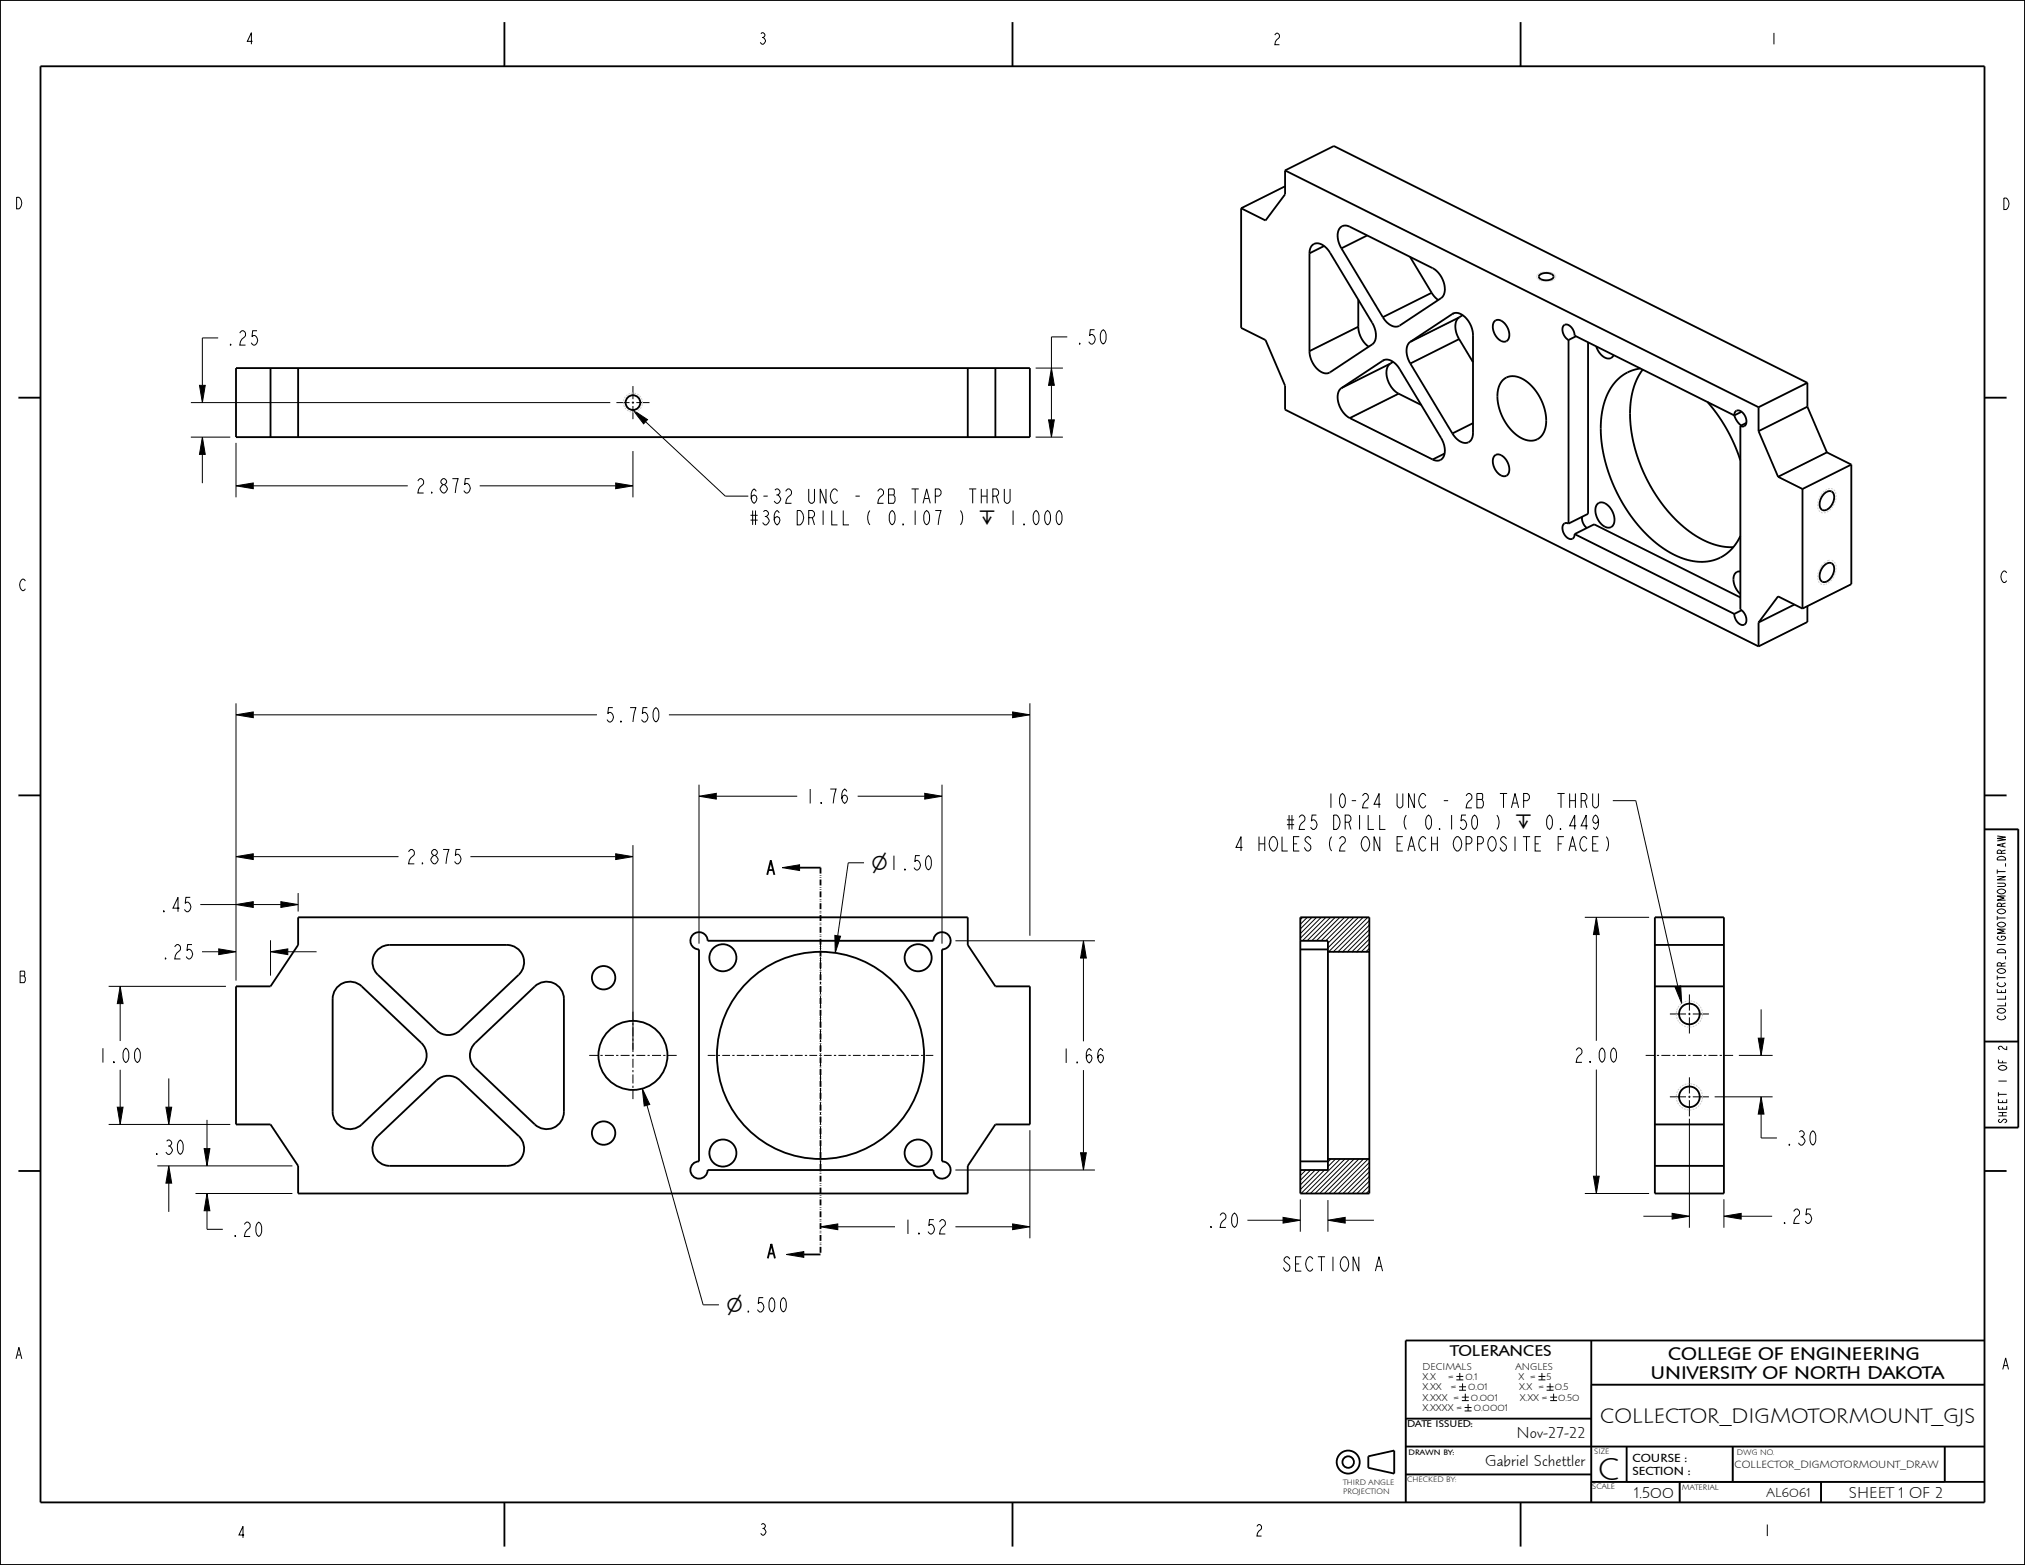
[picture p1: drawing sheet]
<svg xmlns="http://www.w3.org/2000/svg" width="559mm" height="432mm" viewBox="0 0 559 432" stroke-linecap="round" stroke-linejoin="round" font-family="sans-serif">
<g fill="none" stroke="#000" stroke-width=".28">
<path d="M60.2 93.2h-4.4v13.1M294.5 93h-4.4v8.6M52.7 111.1h115.7M55 106.3h1.6l-.8 4.8zM174.7 113.1l4 2.7-1.1 1.1zM178.1 116.4l22 20.5h6.4M285.8 101.6h7.5M289.4 115.8h1.5l-.8 4.8zM290.1 101.6l.8 4.7h-1.5zM290.1 106.3v9.5M52.7 120.6h10.8M55.8 120.6l.8 4.8h-1.6z"/>
<path d="M55.8 125.4v7.9M65.1 134l4.8-.7v1.5zM65.1 122.2v15M69.9 134h42.6M132.4 134h37.5M169.9 133.3l4.8 .7-4.8 .8zM174.7 124.4v12.8M285.8 120.6h7.5M65.1 197.2l4.8-.8v1.6zM65.1 194.1v76.5M69.9 197.2h94.8M184.6 197.2h94.8"/>
<path d="M279.4 196.4l4.8 .8-4.8 .8zM284.2 194.1v64.1M192.9 219.7l4.8-.8v1.6zM192.9 216.5v43.9M197.7 219.7h22.3M236.7 219.7h18.5M255.2 218.9l4.7 .8-4.7 .8zM259.9 216.5v43.9M65.1 236.4l4.8-.8v1.6zM69.9 236.4h40.1M129.8 236.4h40.1M169.9 235.6l4.8 .8-4.8 .8z"/>
<path d="M174.7 233.2v56.4M215.9 239.4l4.7-.8v1.6zM238.4 238.1h-4.3l-2.9 20.1M342.9 233.8h-1.8l1.4-3v4M445.1 220.9h6.3l11.6 51.3M547.6 228.8h9.3v58.6h-9.3zM55.3 249.6h9.8M65.1 249.6l4.8-.8v1.6zM69.9 249.6h7.6M74.6 259.4v9.8M77.5 248.8l4.8 .8-4.8 .8zM82.3 246.4v5.1"/>
<path d="M230.4 258.1l1.6 .2-1.5 4.6zM263.6 259.6h38.6M299 259.6l.8 4.7h-1.6zM359.5 253.1l-.7 .6M360.8 253.1l-2 1.9M362 253.1l-3.2 3.2M363.3 253.1l-4.5 4.5M364.6 253.1l-5.8 5.8M365.9 253.1l-6.5 6.5M367.2 253.1l-6.5 6.5M368.5 253.1l-6.5 6.5M369.7 253.1l-6.4 6.5"/>
<path d="M371 253.1l-6.5 6.5M372.3 253.1l-6.5 6.5M373.6 253.1l-7.2 7.1M374.9 253.1l-8.5 8.4M376.2 253.1l-9.6 9.5M377.4 253.1l-9.5 9.5M377.9 254l-8.7 8.6M377.9 255.2l-7.4 7.4M377.9 256.5l-6.1 6.1M377.9 257.8l-4.8 4.8M377.9 259.1l-3.6 3.5M437.3 253.1h17.8"/>
<path d="M440.5 253.1l.8 4.8h-1.6zM440.5 257.9v29.3M30 272.1h32.3M33.2 272.1l.8 4.8h-1.6zM33.2 276.9v10.3M55.8 262.6h4.6M60.4 261.8l4.7 .8-4.7 .8zM74.6 262.6l4.8-.8v1.6zM79.4 262.6h7.9M299 264.3v23M377.9 260.4l-2.3 2.2M377.9 261.7l-1 .9"/>
<path d="M462.2 272.4l1.6-.4 .3 4.8zM486 278.5v7.9M33.2 295.2v10.3M46.6 297.5v8M299 295.2v22.9M440.5 295.1v29.4M479.8 291.2h9.4M485.2 286.4h1.6l-.8 4.8zM551.5 280.3l-.4 .3a1.22 1.22 0 0 0 1.2 .8 1.22 1.22 0 0 0 1.1-.8l-.4-.3M30 310.2h33.5M32.4 305.5h1.6l-.8 4.7zM45.8 305.5h1.6l-.8 4.7z"/>
<path d="M56.3 316.9h1.6l-.8 4.8zM57.1 309v7.9M177.2 300.4l2.1 4.3-1.5 .5zM178.5 305l15.5 55h4.4M284.2 311.8v29.9M298.2 318.1h1.6l-.8 4.7zM367.3 319.8l-.9 .8M368.6 319.8l-2.2 2.1M369.8 319.8l-9.5 9.5M371.1 319.8l-9.5 9.5M372.4 319.8l-9.5 9.5M373.7 319.8l-9.5 9.5"/>
<path d="M375 319.8l-9.5 9.5M376.3 319.8l-9.6 9.5M377.5 319.8l-9.5 9.5M466.2 308.7v30M473.2 302.6h16M486 302.6l.8 4.8h-1.6zM486 307.4v6.6h4.3M43.4 321.7h37.3M46.6 321.7l.8 4.7h-1.6zM46.6 326.4v8M53.9 329.3h26.8M57.1 329.3l.8 4.8h-1.6z"/>
<path d="M57.1 334.1v5.1h4.4M226.4 338.5l4.8-.8v1.6zM231.2 338.5h15.8M263.6 322.8h38.6M263.6 338.5h15.8M279.4 337.7l4.8 .8-4.8 .8zM344.2 336.7h9.9M354.1 335.9l4.7 .8-4.7 .8zM358.8 330.9v9M359.1 322.8l-.3 .3M360.4 322.8l-1.6 1.6M361.7 322.8l-2.9 2.9"/>
<path d="M362.9 322.8l-4.1 4.1M364.2 322.8l-5.4 5.4M365.5 322.8l-6.5 6.5M366.4 336.7l4.8-.8v1.6zM366.4 331.1v8.8M371.2 336.7h7.9M377.9 320.7l-8.6 8.6M377.9 322l-7.3 7.3M377.9 323.3l-6 6M377.9 324.6l-4.7 4.7M377.9 325.9l-3.5 3.4M377.9 327.2l-2.2 2.1"/>
<path d="M377.9 328.4l-.9 .9M437.3 329.3h17.8M439.7 324.5h1.6l-.8 4.8zM453.5 335.6h7.9M461.4 334.8l4.8 .8-4.8 .8zM475.7 335.6l4.8-.8v1.6zM475.7 330.9v7.8M480.5 335.6h8.5M217 346.1l4.8-.8v1.6zM401.9 379.8h1.9M402.8 378.8v1.9M424.5 379.8h1.9"/>
<path d="M425.5 378.8v1.9M387.9 399.1h159.7v-17.1h-108.5v32.5M401.9 380.7h1.9M402.6 382.6h1.9M402.6 383.6h1.9M403.4 385.5h1.9M403.4 386.4h1.9M403.6 381.7v1.9M404.2 388.3h1.9M404.2 389.3h1.9M404.4 384.5v1.9M405.1 387.4v1.9"/>
<path d="M424.5 380.7h1.9M426.8 382.6h1.9M426.8 383.6h1.9M427.7 381.7v1.9M427.8 385.5h1.9M427.8 386.4h1.9M428.7 384.5v1.9M439.1 391.4h-51.2v23.1h114.6v-5.6M448.9 399.1v9.8M478.1 399.1v9.8M536.7 399.1v9.8h-97.6M387.9 406.8h51.2"/>
<path d="M463.5 408.9v5.6"/>
</g>
<g fill="#000">
<path d="M55 106.3h1.6l-.8 4.8zM174.7 113.1l4 2.7-1.1 1.1zM290.1 101.6l.8 4.7h-1.5zM55.8 120.6l.8 4.8h-1.6zM65.1 134l4.8-.7v1.5zM169.9 133.3l4.8 .7-4.8 .8zM289.4 115.8h1.5l-.8 4.8zM65.1 197.2l4.8-.8v1.6zM279.4 196.4l4.8 .8-4.8 .8zM192.9 219.7l4.8-.8v1.6zM255.2 218.9l4.7 .8-4.7 .8zM65.1 236.4l4.8-.8v1.6z"/>
<path d="M169.9 235.6l4.8 .8-4.8 .8zM215.9 239.4l4.7-.8v1.6zM65.1 249.6l4.8-.8v1.6zM77.5 248.8l4.8 .8-4.8 .8zM299 259.6l.8 4.7h-1.6zM440.5 253.1l.8 4.8h-1.6zM33.2 272.1l.8 4.8h-1.6zM60.4 261.8l4.7 .8-4.7 .8zM74.6 262.6l4.8-.8v1.6zM230.4 258.1l1.6 .2-1.5 4.6zM462.2 272.4l1.6-.4 .3 4.8zM485.2 286.4h1.6l-.8 4.8z"/>
<path d="M32.4 305.5h1.6l-.8 4.7zM45.8 305.5h1.6l-.8 4.7zM177.2 300.4l2.1 4.3-1.5 .5zM486 302.6l.8 4.8h-1.6zM46.6 321.7l.8 4.7h-1.6zM57.1 329.3l.8 4.8h-1.6zM56.3 316.9h1.6l-.8 4.8zM226.4 338.5l4.8-.8v1.6zM279.4 337.7l4.8 .8-4.8 .8zM298.2 318.1h1.6l-.8 4.7zM354.1 335.9l4.7 .8-4.7 .8zM366.4 336.7l4.8-.8v1.6z"/>
<path d="M439.7 324.5h1.6l-.8 4.8zM461.4 334.8l4.8 .8-4.8 .8zM475.7 335.6l4.8-.8v1.6zM217 346.1l4.8-.8v1.6z"/>
</g>
<g fill="none" stroke="#000" stroke-width=".51">
<path d="M0 0h558.8v431.8h-558.8zM11.2 18.3h536.4v396.2h-536.4zM139.2 6.1v12.2M279.4 6.1v12.2M419.6 6.1v12.2M342.5 57.5v33l6.7 3.3 5.4 12.6v6.6l130.7 65.4M354.6 47v6.6l-5.4 7.2-6.7-3.3M354.6 47l13.5-6.7 130.6 65.3M354.6 51.4l-12.1 6.1M354.6 47l130.7 65.4M361.3 69.9l.2-1.3 .6-.9a2.69 2.69 0 0 1 3.9 .7l1 1.3 11.6 19.3a4.9 4.9 0 0 1 .4 5.7l-12 8a3.7 3.7 0 0 1-4.5-2.2l-.9-1.8-.3-1.8M361.3 69.9v27"/>
<path d="M365.4 67.9l-4.1 2M370.2 68.5a4.8 4.8 0 0 1-.3-5.7 2.12 2.12 0 0 1 2.6-.2l23 11.5 1.3 1 1.1 1.7 .6 1.4 .2 1.6-.2 1.2-.5 1-11.8 7.8a3.5 3.5 0 0 1-4.4-1.9l-.2-.4M370.2 68.5l11.4 19M377.3 65l-7.1 3.5M389.1 70.9l6 9.9M374.8 90.2l.2 1.5 .6 1.6 1 1.3 1.1 1.1M374.8 82.7v7.5M374.8 90.2l-13.5 6.7M381.6 99.5a3.5 3.5 0 0 1 4.4 2l11.7 19.3a4.8 4.8 0 0 1 .3 5.7v.1a2.12 2.12 0 0 1-2.7 .2M381.6 99.5l-11.4 7.6M381.9 99.3l-.3 .2M384.4 99.8l-.8 .5"/>
<path d="M389.2 94.3l-.6 .6a5.3 5.3 0 0 0 .6 5.4M395.1 80.8l.8 1.1 1 .9M395.1 80.8l-13.5 6.7M400.8 86.6a3.7 3.7 0 0 1 4.5 2.2l.9 1.8 .3 1.9v27.2l-.3 1.2-.5 .8a2.69 2.69 0 0 1-3.9-.8l-1-1.3M400.8 86.6l-11.6 7.7M401.1 86.4l-.3 .2M402.6 87.6l-.5 .5a5.3 5.3 0 0 0 .5 5.5M402.6 87.6l-13.4 6.7M402.6 93.6l-13.4 6.7M402.6 93.6l3.9 6.3M403.6 86.9l-1 .7M5.1 109.7h6.1"/>
<path d="M65.1 101.6h219.1v19h-219.1zM74.6 101.6v19M82.3 101.6v19M267.1 101.6v19M274.7 101.6v19M370.2 107.1l-.7 .6-.3 1-.1 1.2 .3 1.3 1.2 2.5 .9 1 1 .7M372.5 115.4l22.8 11.4M383.6 100.3l-.6 .7-.3 1-.1 1.2 .2 1.3 1.3 2.5 .9 .9 1 .7M383.6 100.3l-13.4 6.8M386 108.6l-13.5 6.8M386 108.6l6.2 3.1M389.2 100.3l11.6 19.3"/>
<path d="M406.5 116.8l-5.7 2.8M485.3 119l5.4 12.6M485.3 112.4v6.6M498.7 105.6l-13.4 6.8M498.7 112.2l-13.4 6.8M498.7 105.6v6.6M498.7 112.2l5.4 12.6M547.6 109.7h6.1M398.6 125.1l-3.3 1.7M490.7 131.6l6.7 3.3M497.4 134.9v33M504.1 124.8l6.8 3.4"/>
<path d="M504.1 124.8l-13.4 6.8M510.9 128.2l-13.5 6.7M510.9 128.2v33l-13.5 6.7M485.3 171.8v6.6M495.2 166.8l-9.9 5M497.4 167.9l-6.7-3.4-5.4 7.3M498.7 167.2v4.4l-13.4 6.8M5.1 219.5h6.1M547.6 219.5h6.1M220.6 239.4h5.8M547.6 228.8h9.3v82.3h-9.3M82.3 253.1h184.8v7.6l7.6 11.4h9.5v38.1h-9.5l-7.6 11.5v7.6h-184.8v-7.6l-7.7-11.5h-9.5v-38.1h9.5l7.7-11.4z"/>
<path d="M211.7 241.4l1-4 1 4M212.1 240.1h1.2M358.8 253.1h19.1v76.2h-19.1v-6.5h7.6v-63.2h-7.6zM456.7 253.1h19v76.2h-19zM93 272.5a4.8 4.8 0 0 1 6.8-.3l16.5 15.5a4.8 4.8 0 0 1 0 7l-16.5 15.5a4.8 4.8 0 0 1-5.1 1 4.8 4.8 0 0 1-2.9-4.4v-31.2l.2-1.4zM104.3 262l.6-.5a4.8 4.8 0 0 1 2.6-.8h32.4a4.8 4.8 0 0 1 4.4 3 4.8 4.8 0 0 1-1.2 5.2l-16.1 15.4a4.8 4.8 0 0 1-6.6 0l-16.1-15.4a4.8 4.8 0 0 1 0-6.9zM366.4 262.6h11.5M456.7 272.1h19M456.7 260.7h19M131.2 287.7l16.4-15.5a4.8 4.8 0 0 1 5.1-1 4.8 4.8 0 0 1 2.9 4.4v31.2a4.8 4.8 0 0 1-2.9 4.4 4.8 4.8 0 0 1-5.1-1l-16.4-15.5a4.8 4.8 0 0 1 0-7zM547.6 287.4h9.3M104.3 313.5l16.1-15.4a4.8 4.8 0 0 1 6.6 0l16.1 15.4a4.8 4.8 0 0 1 1.2 5.2 4.8 4.8 0 0 1-4.4 3h-32.4a4.8 4.8 0 0 1-4.4-3 4.8 4.8 0 0 1 1.2-5.2z"/>
<path d="M366.4 319.8h11.5M456.7 310.2h19M5.1 323.1h6.1M456.7 321.7h19M547.6 323.1h6.1M211.9 347.2l1-4 1 4M212.3 345.9h1.2M221.8 346.1h4.6M439.1 369.9v44.6M547.6 369.9h-159.7v44.6M387.9 399.1h159.7M387.9 391.4h51.2"/>
<path d="M439.1 382h108.5M448.9 399.1v9.8M478.1 399.1v9.8M536.7 399.1v9.8M139.2 414.5v12.2M279.4 414.5v12.2M377.6 401.8l7.1-1.6v6.4l-7.1-1.6zM387.9 406.8h51.2M419.6 414.5v12.2M439.1 408.9h108.5M463.5 408.9v5.6M502.5 408.9v5.6"/>
<circle cx="372" cy="403.4" r="3.2"/>
<circle cx="372" cy="403.4" r="1.59"/>
</g>
<path d="M226.4 239.4v106.7" fill="none" stroke="#000" stroke-width=".51" stroke-dasharray="1.6 .5 .2 .3 .2 .5" stroke-linecap="butt"/>
<!-- layer: 02___PRT_ALL_AXES -->
<g fill="none" stroke="#000" stroke-width=".51">
<path d="M424.8 75.9l1.1-.5h1.6l1.1 .5 .1 .4-.1 .4a2.69 2.69 0 0 1-3.9-.3zM412.4 88.6l.8-.3 .9 .1 1 .7 .7 .9 .5 1.2 .2 1.3-.2 1-.5 .6-.8 .2-.8-.2-.8-.7-.8-.9-.5-1.1-.2-1.2 .2-1zM432.8 93.8l-.1-.1a2.76 2.76 0 0 1-1.1-4l.9-.1a3.3 3.3 0 0 1 2 3l44.1 22M432.8 93.8v50.7M434.9 92.8l-2.1 1M438.2 94.4v47.4l-5.4 2.7M440.5 95.6a3.9 3.9 0 0 0 3.7 3.3l.7-.3 .4-.6M414.7 104.9a4.7 4.7 0 0 1 6.3 .2 13.4 13.4 0 0 1 5.3 13.6 4.2 4.2 0 0 1-6.5 2.2 13.4 13.4 0 0 1-6.2-14.2zM452.7 101.7h-.3a12.4 12.4 0 0 0-9.9 10.1 32.3 32.3 0 0 0 1.6 19.3 40.3 40.3 0 0 0 17.4 21.7 13.9 13.9 0 0 0 13.9 .7l1.4-1a13 13 0 0 0 3.5-4.6M453.3 102a21.5 21.5 0 0 0-3.3 15.3 43.2 43.2 0 0 0 17.7 30.4 18.4 18.4 0 0 0 10.6 3.3M471.2 110.9a45.6 45.6 0 0 1 9.1 16.1M478.6 114.6v-.1a1.23 1.23 0 0 1 .9-1.3 1.23 1.23 0 0 1 1.4 .7l.8 1.3 .2 1.5-.6 .9-1-.1"/>
<path d="M478.6 114.6a5.6 5.6 0 0 0 1.9 2.8M480.3 117.5l.1 50.7a2.76 2.76 0 0 1 1.1 4l-.9 .2a3.3 3.3 0 0 1-2-3M480.6 113.6l-2 1M481.9 116.7l-1.6 .8M412.4 125.7l.8-.3 .9 .1 1 .7 .7 1 .5 1.1 .2 1.3-.2 1-.5 .6-.8 .2-.8-.2-.8-.6-.8-1-.5-1.1-.2-1.2 .2-.9zM440.8 139a2.5 2.5 0 0 1 3.6 1.2l.7 1.3 .4 1.3v1.2l-.3 .9a2.1 2.1 0 0 1-3.5-.5l-.9-1.4-.5-1.6v-1.4zM503.4 136.2l.9-.6 1-.1 .6 .6 .2 .9-.2 1.4-.6 1.2-.9 .8-1 .4-.9-.4-.4-1.1 .3-1.6zM432.8 144.5l-.7-.2-.5 .2-.4 .6v.8l.2 1 .5 .9 .6 .6 .7 .3a1.12 1.12 0 0 0 1.3-1.3M434.5 147.4l44.1 22M434.5 147.4l5.4-2.7 40.4 20.1M436.6 142.6l.2 1.7 1.1 1.4M480.3 157.7h-.8l-.6 .4-.4 .7-.2 1 .6 2.2 1.4 1.9"/>
<path d="M503.4 156l1-.6 .9-.1 .6 .6 .2 .9-.2 1.4-.6 1.2-.9 .8-1 .4-.9-.4-.4-1.1 .3-1.6zM480.6 168.4l-2 1M191.2 257.9a2.38 2.38 0 0 1 2.6-.5 2.38 2.38 0 0 1 1.5 2.2h62.3a2.38 2.38 0 0 1 2.3-2.4 2.38 2.38 0 0 1 2.4 2.4 2.38 2.38 0 0 1-2.4 2.4v58.4a2.38 2.38 0 0 1 2.4 2.4 2.38 2.38 0 0 1-2.4 2.4 2.38 2.38 0 0 1-2.3-2.4h-62.3a2.38 2.38 0 0 1-2.4 2.4 2.38 2.38 0 0 1-2.4-2.4 2.38 2.38 0 0 1 2.4-2.4v-58.4a2.38 2.38 0 0 1-2.2-1.5 2.38 2.38 0 0 1 .5-2.6zM358.8 259.6v63.2M358.8 262h7.6M358.8 320.4h7.6"/>
<circle cx="174.7" cy="111.1" r="2.03"/>
<circle cx="166.6" cy="269.8" r="3.2"/>
<circle cx="199.5" cy="264.3" r="3.7"/>
<circle cx="253.4" cy="264.3" r="3.7"/>
<circle cx="466.2" cy="279.8" r="2.85"/>
<circle cx="174.7" cy="291.2" r="9.5"/>
<circle cx="226.4" cy="291.2" r="28.6"/>
<circle cx="166.6" cy="312.6" r="3.2"/>
<circle cx="199.5" cy="318.1" r="3.7"/>
<circle cx="253.4" cy="318.1" r="3.7"/>
<circle cx="466.2" cy="302.6" r="2.85"/>
</g>
<g fill="none" stroke="#000" stroke-width=".28">
<path d="M170.1 111.1h3.6M174.4 111.1h.6M174.7 106.5v3.7M174.7 110.8v.6M174.7 112v3.7M175.6 111.1h3.6M174.7 279.1v2.5M226.4 260.1v2.1M226.4 262.8v.7M226.4 264.1v2.1M226.4 266.9v.6M226.4 268.1v2.1"/>
<path d="M226.4 270.9v.6M226.4 272.1v2.1M226.4 274.9v.6M226.4 276.1v2.1M226.4 278.9v.6M460.8 279.8h4.5M465.9 279.8h.6M466.2 274.4v4.4M466.2 279.5v.6M467.1 279.8h4.5M162.6 291.2h2.5M165.7 291.2h.6"/>
<path d="M166.9 291.2h2.5M170 291.2h.6M171.3 291.2h2.4M174.4 291.2h.6M174.7 282.2v.6M174.7 283.5v2.4M174.7 286.6v.6M174.7 287.8v2.5M174.7 290.9v.6M174.7 292.1v2.5M174.7 295.2v.6M174.7 296.5v2.4"/>
<path d="M174.7 299.6v.6M175.6 291.2h2.5M178.7 291.2h.6M179.9 291.2h2.5M183 291.2h.6M184.3 291.2h2.4M195.3 291.2h2.1M198.1 291.2h.6M199.3 291.2h2.2M202.1 291.2h.6M203.3 291.2h2.2M206.1 291.2h.6"/>
<path d="M207.3 291.2h2.2M210.1 291.2h.6M211.3 291.2h2.2M214.1 291.2h.6M215.3 291.2h2.2M218.1 291.2h.6M219.3 291.2h2.2M222.1 291.2h.6M223.3 291.2h2.2M226.1 291.2h.6M226.4 280.1v2.2M226.4 282.9v.6"/>
<path d="M226.4 284.1v2.2M226.4 286.9v.6M226.4 288.1v2.2M226.4 290.9v.6M226.4 292.1v2.2M226.4 294.9v.6M226.4 296.1v2.2M226.4 298.9v.6M227.4 291.2h2.1M230.1 291.2h.6M231.4 291.2h2.1M234.1 291.2h.6"/>
<path d="M235.4 291.2h2.1M238.1 291.2h.6M239.4 291.2h2.1M242.1 291.2h.7M243.4 291.2h2.1M246.1 291.2h.7M247.4 291.2h2.1M250.1 291.2h.7M251.4 291.2h2.1M254.2 291.2h.6M255.4 291.2h2.1M454.1 291.2h2.5"/>
<path d="M457.2 291.2h.6M458.5 291.2h2.4M461.5 291.2h.7M462.8 291.2h2.5M465.9 291.2h.6M466.2 280.7v4.5M466.2 297.2v4.5M467.1 291.2h2.5M470.2 291.2h.6M471.5 291.2h2.4M474.5 291.2h.7M475.8 291.2h2.5"/>
<path d="M174.7 300.8v2.5M226.4 300.1v2.2M226.4 302.9v.6M226.4 304.1v2.2M226.4 306.9v.6M226.4 308.2v2.1M226.4 310.9v.6M226.4 312.2v2.1M226.4 314.9v.6M226.4 316.2v2.1M226.4 318.9v.6M460.8 302.6h4.5"/>
<path d="M465.9 302.6h.6M466.2 302.3v.6M466.2 303.6v4.4M467.1 302.6h4.5M226.4 320.2v2.1"/>
</g>
<path d="M177.3 111.1a2.63 2.63 0 0 0-3.8-2.4 2.63 2.63 0 0 0-.5 4.4 2.63 2.63 0 0 0 4.2-1.4l.1-.6M469.8 279.8a3.6 3.6 0 0 0-5.2-3.3 3.6 3.6 0 0 0-.6 6.1 3.6 3.6 0 0 0 5.7-2.1l.1-.7M469.8 302.6a3.6 3.6 0 0 0-5.2-3.2 3.6 3.6 0 0 0-.6 6.1 3.6 3.6 0 0 0 5.7-2.1l.1-.8" fill="none" stroke="#ccc" stroke-width=".28" stroke-dasharray=".5 .3" stroke-linecap="butt"/>
<g fill="none" stroke="#ccc" stroke-width=".28">
<path d="M424.1 76.3h.1M424.1 76.4h.1M424.1 76.2h.1M424.1 76.6h.1M424.1 76.1h.1M424.1 76v.1M424.1 76h.1M424.1 76.7h.1M424.2 76.7h.1M424.2 76h-.1M424.2 75.9h.1M424.2 76.7v.1"/>
<path d="M424.2 76.8h.1M424.2 75.8v.1M424.2 75.8h.1M424.3 75.8h.1M424.4 75.7h-.1M424.4 75.7h.1M424.4 77h.1M424.5 77h.1M424.5 77.1h.1M424.6 77.1h.1M424.6 75.5l-.1 .1M424.6 77.2h.1"/>
<path d="M424.7 77.2h.1M424.7 75.5h-.1M424.7 75.5h.1M424.7 75.4v.1M424.8 77.2h.1M424.8 77.2v.1M424.8 77.3h.1M424.9 77.3h.1M425 77.3l.1 .1M425 75.3h.1M425.1 77.4h.1M425.2 75.3h-.2"/>
<path d="M425.2 75.2v.1M425.2 75.2h.1M425.3 75.2h-.1M425.3 77.4l.1 .1M425.3 77.4h.1M425.3 75.2h.1M425.4 77.5h.1M425.4 75.2h.1M425.5 77.5h.1M425.6 77.5h.1M425.6 75.1h.1M425.7 75.1h-.1"/>
<path d="M425.7 75.1h.1M425.8 77.6h.1M425.8 75.1h.1M425.9 77.6h.1M426 77.6h.1M426 75.1h.1M426.1 75l-.1 .1M426.1 77.6h.1M426.1 75h.1M426.2 77.6h.1M426.2 75h-.1M426.3 75h.1"/>
<path d="M426.3 77.6h.1M426.4 75h.1M426.4 77.6h.1M426.5 77.6h.1M426.7 77.6h.1M426.7 75h.2M426.7 75h-.1M426.8 77.6h-.1M426.9 75h.1M426.9 77.6h.1M427 75h.1M427.1 77.6h-.1"/>
<path d="M427.1 77.6h-.2M427.1 77.6h.1M427.1 75h.1M427.2 75h.1M427.2 77.6h.1M427.3 75h.1M427.3 77.6h.1M427.3 75.1h.1M427.4 77.6h-.1M427.4 77.6h.1M427.4 75.1h.1M427.5 77.6h-.1"/>
<path d="M427.5 77.6h.1M427.6 77.6h-.1M427.7 77.5h.1M427.8 77.5h-.1M427.8 77.5h.1M427.9 77.5h-.1M427.9 75.2l.5 .1M427.9 77.5h.1M428 77.5h-.1M428 77.5h.1M428.1 77.4h.1M428.2 77.4h.1"/>
<path d="M428.3 77.4h-.1M428.3 77.4h.1M428.3 77.3v.1M428.4 77.3h.1M428.5 77.3h-.1M428.5 75.4h.1M428.5 77.3h.1M428.6 75.4h.1M428.6 77.2l-.1 .1M428.6 75.4l.1 .1M428.6 77.2h.1M428.7 75.5h.1"/>
<path d="M428.7 77.2h-.1M428.7 77.2h.1M428.7 77.1v.1M428.8 75.6h.1M428.9 77.1h-.1M428.9 75.6h.1M428.9 77v.1M428.9 77h.1M429 75.7h.1M429 76.9h.1M429.1 75.8h.1M429.1 76.9h.1"/>
<path d="M429.1 76.8v.1M429.1 76.8h.1M429.1 75.9h.1M429.2 75.9h.1M429.2 76.7v.1M429.2 76.7h.1M429.2 76h.1M429.3 76.6h.1M429.3 76.6h-.1M429.3 76.1h.1M429.3 76.5h.1M429.3 76.2v.1"/>
<path d="M429.3 76.4v.1M429.3 76.3h.1M429.3 76.4h.1M429.3 76.3v.1M501.6 139.2v.5M501.6 138.8h.1M501.7 138.3l-.1 .5M502 137.5l-.2 .5M502.4 136.8l-.3 .4M502.7 136.3h.1M502.7 136.2l-.1 .3M502.7 136.2h.1"/>
<path d="M502.8 136.1l-.1 .1M502.9 136.1h-.1M503.1 135.8h.1M503.2 135.7l-.1 .1M503.4 135.5l-.2 .2M504.1 135l-.4 .3M504.5 134.9h.1M504.6 134.8h.1M504.6 134.8l-.1 .1M504.9 134.8h-.3M505.3 134.8l.5 .1M505.7 139.8l-.1 .3"/>
<path d="M506 135.1l.4 .4M506.1 139.1l-.2 .4M506.5 138.3l-.2 .5M506.5 135.8h.1M506.5 135.8l.1 .5M506.6 137.5l-.1 .5M506.6 136.3h.1M506.6 137.5h.1M506.7 136.6v.5M501.6 159.6h.1M501.6 159.6l.1 .5M501.6 159.6v.1"/>
<path d="M501.6 158.8v.5M501.6 140h.1M501.6 140l.2 .5M501.7 160h.1M501.8 140.5h.1M501.8 157.9l-.1 .5M501.9 140.8l.3 .4M502.1 157.2l-.2 .4M502.2 156.9h.1M502.2 156.8v.1M502.2 156.8h.1M502.3 156.7h.1"/>
<path d="M502.3 156.6h.1M502.4 156.5h.1M502.5 156.4h.1M502.5 156.4l-.1 .1M502.5 141.4l.5 .1M502.7 156l-.2 .3M502.7 156h.1M502.9 155.8l-.2 .2M503.3 141.5h.1M503.5 155.2l-.3 .3M503.6 155.2h-.1M503.7 155l-.1 .2"/>
<path d="M503.8 141.4l-.5 .1M503.8 141.4h.1M504.1 141.3h.1M504.3 154.7l-.2 .1M504.4 154.7h-.1M504.6 141l-.5 .3M504.8 154.6l-.4 .1M504.8 154.6h.1M504.9 154.6h-.1M505.1 140.6l-.3 .2M505.2 140.5h-.1M505.2 140.5l-.1 .1"/>
<path d="M505.4 154.6h.1M505.5 159.9l-.3 .4M505.5 159.9h.1M505.5 154.6l.4 .2M505.5 140.1l-.1 .1M505.6 140.1h-.1M505.7 159.6h.1M505.8 159.5l-.1 .1M505.9 154.8h.1M506 159.2l-.2 .3M506 159.1h.1M506.1 159l-.1 .1"/>
<path d="M506.1 159h.1M506.2 155.1l.1 .1M506.3 155.2h.1M506.3 155.2l.2 .3M506.4 158.3l-.2 .4M506.4 158.3h.1M506.6 155.8l.1 .5M506.6 157.6h.1M506.6 157.5l-.1 .4M506.7 156.6v.5M506.7 156.8h.1M501.7 160.1h.1"/>
<path d="M501.8 160.4l.1 .2M501.9 160.6h.1M501.9 160.6l.2 .2M501.9 160.6l.1 .1M502.3 161l.3 .2M502.6 161.2l.1 .1M502.6 161.2h.1M503.1 161.3h.1M503.6 161.3h-.5M503.6 161.3h.1M503.7 161.3h.1M504 161.1l-.1 .1"/>
<path d="M504 161.1h.1M504.1 161.1h-.1M504.1 161.1h.1M504.5 160.9h-.1M504.5 160.9h.1M504.8 160.6l-.3 .3M504.9 160.6h-.1M505.2 160.3h-.1"/>
</g>
<text font-size="8.8" x="441" y="408.2">C</text>
<text font-size="5.9" x="441.6" y="392.6">COLLECTOR_DIGMOTORMOUNT_GJS</text>
<g font-size="5.5">
<text x="270" y="144.8">↧</text>
<text x="418" y="228.9">↧</text>
<text x="240.4" y="240">⌀1.50</text>
<text x="240.4" y="240">⌀</text>
<text x="200.4" y="362">⌀.500</text>
<text x="200.4" y="362">⌀</text>
</g>
<g font-size="5.2">
<text x="62.2" y="95.2">.25</text>
<text x="296.5" y="94.9">.50</text>
<text x="114.5" y="136">2.875</text>
<text x="206.5" y="138.9">6-32 UNC - 2B TAP</text>
<text x="266.8" y="138.9">THRU</text>
<text x="206.5" y="144.8">#36 DRILL (</text>
<text x="244.6" y="144.8">0.107 ) ↧ 1.000</text>
<text x="166.7" y="199.2">5.750</text>
<text x="222" y="221.7">1.76</text>
<text x="366.1" y="222.9">10-24 UNC - 2B TAP</text>
<text x="429.5" y="222.9">THRU</text>
<text x="354.8" y="228.9">#25</text>
<text x="367.9" y="228.9">DRILL ( 0.150 ) ↧ 0.449</text>
<text x="112" y="238.3">2.875</text>
<text x="342.9" y="234.8">4 HOLES (2 ON EACH OPPOSITE FACE)</text>
<text x="43.8" y="251.6">.45</text>
<text x="44.2" y="264.6">.25</text>
<text x="26.8" y="293.2">1.00</text>
<text x="292.6" y="293.3">1.66</text>
<text x="434.2" y="293.1">2.00</text>
<text x="492.3" y="316">.30</text>
<text x="41.8" y="318.5">.30</text>
<text x="63.5" y="341.2">.20</text>
<text x="249" y="340.5">1.52</text>
<text x="332.7" y="338.7">.20</text>
<text x="491" y="337.6">.25</text>
<text x="353.5" y="350.7">SECTION A</text>
<text x="460.3" y="375.2">COLLEGE OF ENGINEERING</text>
<text x="455.4" y="380.6">UNIVERSITY OF NORTH DAKOTA</text>
</g>
<g font-size="4.4">
<text x="400.2" y="374.2">TOLERANCES</text>
<text x="418.5" y="396.8">Nov-27-22</text>
<text x="409.8" y="404.5">Gabriel Schettler</text>
<text x="451" y="413.2">1.500</text>
<text x="510.2" y="413.2">SHEET 1 OF 2</text>
</g>
<g font-size="4.1">
<text x="67.6" y="12.2">4</text>
<text x="209.2" y="12.2">3</text>
<text x="351.1" y="12.3">2</text>
<text x="488.2" y="12.2">1</text>
<text x="3.9" y="57.6">D</text>
<text x="552.3" y="57.8">D</text>
<text x="551.8" y="160.7">C</text>
<text x="5.1" y="163">C</text>
<text x="5.1" y="271.1">B</text>
<text x="3.9" y="374.9">A</text>
<text x="552.2" y="377.8">A</text>
<text x="65.3" y="424.3">4</text>
<text x="209.3" y="423.6">3</text>
<text x="346.2" y="423.8">2</text>
<text x="486.4" y="423.8">1</text>
</g>
<text font-size="3.7" x="487.5" y="413">AL6061</text>
<g font-size="3.3">
<text x="450.4" y="403.4">COURSE :</text>
<text x="450.4" y="406.9">SECTION :</text>
</g>
<g font-size="3">
<text x="553.4" y="280.3" transform="rotate(-90 553.4 280.3)">COLLECTOR_DIGMOTORMOUNT_DRAW</text>
<text x="553.8" y="310.2" transform="rotate(-90 553.8 310.2)">SHEET 1 OF 2</text>
</g>
<text font-size="2.9" x="478.7" y="405">COLLECTOR_DIGMOTORMOUNT_DRAW</text>
<g font-size="2.8">
<text x="392.6" y="377.9">DECIMALS</text>
<text x="418.2" y="377.9">ANGLES</text>
<text x="392.6" y="380.7">X.X</text>
<text x="392.6" y="383.6">X.XX</text>
<text x="399.7" y="380.7">=</text>
<text x="400.5" y="383.6">=</text>
<text x="404.4" y="380.7">0.1</text>
<text x="405.2" y="383.6">0.01</text>
<text x="419" y="380.7">X =</text>
<text x="419.2" y="383.6">X.X =</text>
<text x="426.8" y="380.7">5</text>
<text x="429" y="383.6">0.5</text>
<text x="392.6" y="386.4">X.XXX =</text>
<text x="392.6" y="389.3">X.XXXX =</text>
<text x="405.9" y="386.4">0.001</text>
<text x="406.7" y="389.3">0.0001</text>
<text x="419.4" y="386.4">X.XX =</text>
<text x="430" y="386.4">0.50</text>
<text x="388.3" y="393.7">DATE ISSUED:</text>
</g>
<g font-size="2.2">
<text x="388.7" y="401.4">DRAWN BY:</text>
<text x="439.9" y="401.3">SIZE</text>
<text x="479.3" y="401.5">DWG NO.</text>
<text x="370.6" y="409.8">THIRD ANGLE</text>
<text x="370.6" y="412.1">PROJECTION</text>
<text x="388.3" y="408.9">CHECKED BY:</text>
<text x="439.4" y="410.9">SCALE</text>
<text x="464.1" y="411.1">MATERIAL</text>
</g>
</svg>
